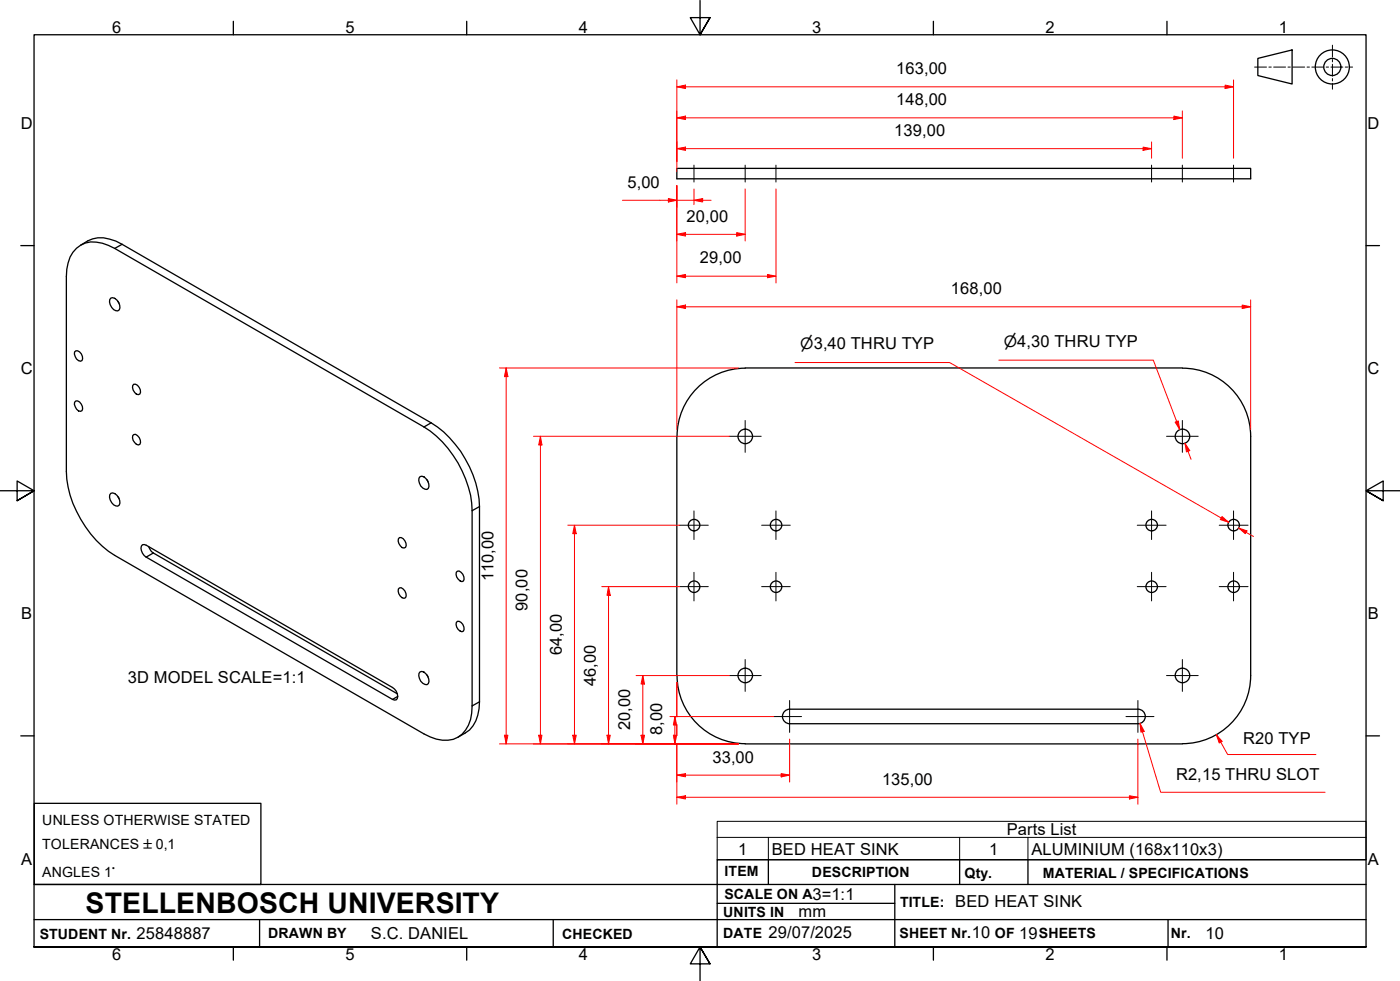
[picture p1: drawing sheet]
<svg xmlns="http://www.w3.org/2000/svg" width="410mm" height="287mm" viewBox="0 0 410 287" stroke-linecap="round" stroke-linejoin="round" font-family="sans-serif">
<!-- layer: Visible Edges(ISO) -->
<g fill="none" stroke="#000" stroke-width=".38">
<path d="M198.2 49.3h168v3h-168zM22.4 72.7a8.2 8.2 0 0 1 9.3-.9l1.9 .9 90.5 52.3a31.2 31.2 0 0 1 14.1 24.5v57.1a9.9 9.9 0 0 1-4.1 9.2 10.1 10.1 0 0 1-10-1l-90.5-52.2a31.8 31.8 0 0 1-14.2-24.5v-57.2a11.5 11.5 0 0 1 3-8.2zM23.6 71.8a9.4 9.4 0 0 1 10.3-1.2l92.3 53.2a31.5 31.5 0 0 1 14.2 24.5v57.1a10.2 10.2 0 0 1-6.3 10.4M32.4 87.3a2.48 2.48 0 0 1 2.5 3.4l-.4 .3a2.6 2.6 0 0 1-2.1-3.7zM34.5 88.2l.4 .6M21.8 103l.4-.3a2.05 2.05 0 0 1 1.8 2.9 1.48 1.48 0 0 1-2-1.2l-.2-.8zM22.2 117.4a2.1 2.1 0 0 1 1.8 2.8l-.4 .2a2.23 2.23 0 0 1-1.8-2.7zM39.2 112.5a2.1 2.1 0 0 1 1.8 2.8l-.5 .2a2.03 2.03 0 0 1-1.3-3zM218.2 107.7h128M218.2 107.8a20 20 0 0 0-20 19.9M346.2 107.8a20 20 0 0 1 20 19.9v70.1a20 20 0 0 1-20 19.9M39.2 127.2a2 2 0 0 1 1.9 2.4l-.1 .5a1.48 1.48 0 0 1-2-1.2l-.1-1.4z"/>
<path d="M123 139.5a1.81 1.81 0 0 1 2.2 1.3 1.72 1.72 0 0 1-.2 2.5 2.54 2.54 0 0 1-2-3.8zM198.2 127.7v70.1M32.4 144.4a2.48 2.48 0 0 1 2.5 3.4l-.4 .4a2.6 2.6 0 0 1-2.1-3.8zM34.5 145.3l.4 .6M41.7 159.5l1.1 .1 72.1 41.6a2.57 2.57 0 0 1 1.1 3.7l-1.1-.2-72.1-41.6a2.59 2.59 0 0 1-1.1-3.6zM43.5 160l.8 1.4 .6 .5 71.4 41.2M117 157.4a2.1 2.1 0 0 1 1.7 2.8l-.4 .2a2.03 2.03 0 0 1-1.3-3zM125 140.4l.3 .6M116.6 172.4l.4-.3a2 2 0 0 1 1.9 2.3l-.2 .6a1.48 1.48 0 0 1-1.9-1.2zM133.6 167.5l.3-.3a2 2 0 0 1 2 2.4l-.2 .5a1.52 1.52 0 0 1-2-1.2zM123 196.7a1.81 1.81 0 0 1 2.2 1.2 1.72 1.72 0 0 1-.2 2.5 2.54 2.54 0 0 1-2-3.7zM125 197.6l.3 .6"/>
<path d="M133.9 181.9a2.05 2.05 0 0 1 1.8 2.8 1.7 1.7 0 0 1-2.2-1.9l.1-.5zM198.2 197.7a20 20 0 0 0 20 20M218.2 217.8h128M231.2 207.6h102a2.13 2.13 0 0 1 2.1 2.1 2.13 2.13 0 0 1-2.1 2.2h-102M231.2 207.6a2.13 2.13 0 0 0-2.1 2.1 2.13 2.13 0 0 0 2.1 2.2"/>
<circle cx="218.2" cy="127.7" r="2.13"/>
<circle cx="346.2" cy="127.7" r="2.13"/>
<circle cx="203.2" cy="153.7" r="1.68"/>
<circle cx="227.2" cy="153.7" r="1.68"/>
<circle cx="337.2" cy="153.7" r="1.68"/>
<circle cx="361.2" cy="153.7" r="1.68"/>
<circle cx="203.2" cy="171.7" r="1.68"/>
<circle cx="227.2" cy="171.7" r="1.68"/>
<circle cx="337.2" cy="171.7" r="1.68"/>
<circle cx="361.2" cy="171.7" r="1.68"/>
<circle cx="218.2" cy="197.7" r="2.13"/>
<circle cx="346.2" cy="197.7" r="2.13"/>
</g>
<!-- layer: Visible Tangent Edges(ISO) -->
<path d="M35.8 71.5l-2.2 1.2M126.2 123.8l-2.1 1.2M140.4 148.3l-2.2 1.2M44.9 161.9l-2.1 1.2M116.5 203.8l-1.6 .9M140.4 205.4l-2.2 1.2" fill="none" stroke="#000" stroke-width=".38"/>
<!-- layer: Symbols(ISO) -->
<path d="M210 245.1v-4.7h190v4.7M210 245.1v6.6h190v-6.6M210 245.1h190M225 245.1v6.6M281 245.1v6.6M301 245.1v6.6" fill="none" stroke="#000" stroke-width=".29"/>
<!-- layer: Border_0 -->
<g fill="none" stroke="#000" stroke-width=".38">
<path d="M68.3 6.2v4M136.7 6.2v4M205 .1v10.1l-2.9-5h5.8l-2.9 5 2.9-5M273.3 6.2v4M341.7 6.2v4M6.1 71.9h3.9M400 71.9h3.9M0 143.7h10l-5-2.9v5.8l5-2.9-5 2.9M410 143.7h-10l5-2.9v5.8l-5-2.9 5 2.9M6.1 215.4h3.9M400 215.4h3.9M10 277.2v-267h390v267h-390h390"/>
<path d="M68.3 277.2v3.9M136.7 277.2v3.9M273.3 277.2v3.9M341.7 277.2v3.9M207.9 282.1l-2.9-4.9 2.9 4.9h-5.8l2.9-4.9v10"/>
</g>
<!-- layer: Sketch Geometry(ISO) -->
<g fill="none" stroke="#000" stroke-width=".38">
<path d="M368.3 17.1l10-2.5v10l-10-2.5zM10 235.2h66.4v23.7h-66.4zM10 258.9h390M225 251.7v7.2M262 258.9v18.3M281 251.7v7.2M301 251.7v7.2M400 251.7h-190v25.5M10 277.2h390M10 269.2h390M76 269.2v8M162 269.2v8"/>
<path d="M210 264.4h52M342 269.2v8"/>
<circle cx="390.1" cy="19.6" r="5"/>
<circle cx="390.1" cy="19.6" r="2.51"/>
</g>
<g fill="none" stroke="#000" stroke-width=".29">
<path d="M367.3 19.6h3.5M371.5 19.6h.7M372.9 19.6h3.5M377.1 19.6h.7M378.5 19.6h3.5M382.7 19.6h.7M384.1 19.6h3.5M388.3 19.6h.7M389.7 19.6h3.5M390.1 13.2v3.5M390.1 17.4v.7M390.1 18.8v3.5"/>
<path d="M393.9 19.6h.7M395.3 19.6h.7M390.1 23v.7M390.1 24.4v1.7"/>
</g>
<!-- layer: Centerline(ISO) -->
<path d="M203.2 48.3v5M218.2 48.3v5M227.2 48.3v5M337.2 48.3v5M346.2 48.3v5M361.2 48.3v5" fill="none" stroke="#000" stroke-width=".29"/>
<!-- layer: Center Mark(ISO) -->
<g fill="none" stroke="#000" stroke-width=".29">
<path d="M213.6 127.7h9.3M218.2 123.1v9.3M341.6 127.7h9.2M346.2 123.1v9.3M199 153.7h8.4M203.2 149.6v8.3M223 153.7h8.4M227.2 149.6v8.3M333 153.7h8.4M337.2 149.6v8.3M357 153.7h8.4M361.2 149.6v8.3"/>
<path d="M199 171.7h8.4M203.2 167.5v8.4M223 171.7h8.4M227.2 167.5v8.4M333 171.7h8.4M337.2 167.5v8.4M357 171.7h8.4M361.2 167.5v8.4M213.6 197.8h9.3M218.2 193.1v9.3M341.6 197.8h9.2M346.2 193.1v9.3"/>
<path d="M226.6 209.8h8.1M231.2 205.1v9.3M329.7 209.8h8.2M333.2 205.1v9.3"/>
</g>
<!-- layer: Dimensions(ISO) -->
<path d="M198.2 25.4h2.5" fill="none" stroke="#f00" stroke-width=".29"/>
<path d="M198.2 25.4l2.5-.5v1z" fill="#f00"/>
<path d="M198.2 25.4l2.5-.5v1zM358.7 25.4h2.5" fill="none" stroke="#f00" stroke-width=".29"/>
<path d="M358.7 24.9l2.5 .5-2.5 .5z" fill="#f00"/>
<path d="M198.2 23.4v23.9M200.7 25.4h158M343.7 34.5h2.5M358.7 24.9l2.5 .5-2.5 .5zM361.2 23.4v22.9" fill="none" stroke="#f00" stroke-width=".29"/>
<path d="M343.7 34l2.5 .5-2.5 .5z" fill="#f00"/>
<path d="M198.2 34.5h2.5M343.7 34l2.5 .5-2.5 .5z" fill="none" stroke="#f00" stroke-width=".29"/>
<path d="M198.2 34.5l2.5-.5v1z" fill="#f00"/>
<path d="M198.2 34.5l2.5-.5v1zM198.2 32.5v14.8M200.7 34.5h143M346.2 32.5v13.8M334.7 43.5h2.5" fill="none" stroke="#f00" stroke-width=".29"/>
<path d="M334.7 43.1l2.5 .4-2.5 .5z" fill="#f00"/>
<path d="M198.2 43.5h2.5M334.7 43.1l2.5 .4-2.5 .5z" fill="none" stroke="#f00" stroke-width=".29"/>
<path d="M198.2 43.5l2.5-.4v.9z" fill="#f00"/>
<path d="M198.2 43.5l2.5-.4v.9zM198.2 41.5v8.8M200.7 43.5h134M337.2 41.5v4.8M224.7 80.8h2.5" fill="none" stroke="#f00" stroke-width=".29"/>
<path d="M224.7 80.3l2.5 .5-2.5 .5z" fill="#f00"/>
<path d="M198.2 80.8h2.5M224.7 80.3l2.5 .5-2.5 .5z" fill="none" stroke="#f00" stroke-width=".29"/>
<path d="M198.2 80.8l2.5-.5v1z" fill="#f00"/>
<path d="M198.2 54.3v28.5M227.2 55.3v27.5M215.7 68.6h2.5M198.2 80.8l2.5-.5v1zM200.7 80.8h24" fill="none" stroke="#f00" stroke-width=".29"/>
<path d="M215.7 68.1l2.5 .5-2.5 .5z" fill="#f00"/>
<path d="M198.2 68.6h2.5M215.7 68.1l2.5 .5-2.5 .5z" fill="none" stroke="#f00" stroke-width=".29"/>
<path d="M198.2 68.6l2.5-.5v1z" fill="#f00"/>
<path d="M198.2 54.3v16.3M203.2 58.6h2.5M218.2 55.3v15.3M198.2 68.6l2.5-.5v1zM200.7 68.6h15" fill="none" stroke="#f00" stroke-width=".29"/>
<path d="M203.2 58.6l2.5-.5v1z" fill="#f00"/>
<path d="M195.7 58.6h2.5M203.2 58.6l2.5-.5v1z" fill="none" stroke="#f00" stroke-width=".29"/>
<path d="M195.7 58.1l2.5 .5-2.5 .5z" fill="#f00"/>
<path d="M182.2 58.6h13.5M195.7 58.1l2.5 .5-2.5 .5zM198.2 58.6h5M198.2 54.3v6.3M203.2 55.3v4.6M205.7 58.6h2.5M363.7 89.8h2.5" fill="none" stroke="#f00" stroke-width=".29"/>
<path d="M363.7 89.3l2.5 .5-2.5 .5z" fill="#f00"/>
<path d="M198.2 89.8h2.5M363.7 89.3l2.5 .5-2.5 .5z" fill="none" stroke="#f00" stroke-width=".29"/>
<path d="M198.2 89.8l2.5-.5v1z" fill="#f00"/>
<path d="M198.2 89.8l2.5-.5v1zM198.2 87.8v37.9M200.7 89.8h163M366.2 87.8v37.9M148.2 215.2v2.6" fill="none" stroke="#f00" stroke-width=".29"/>
<path d="M147.7 215.2h1l-.5 2.6z" fill="#f00"/>
<path d="M148.2 107.7v2.6M147.7 215.2h1l-.5 2.6z" fill="none" stroke="#f00" stroke-width=".29"/>
<path d="M148.2 107.7l.5 2.6h-1z" fill="#f00"/>
<path d="M146.2 107.7h70M148.2 107.7l.5 2.6h-1zM148.2 110.3v104.9M158.2 127.7v2.6M146.2 217.8h70" fill="none" stroke="#f00" stroke-width=".29"/>
<path d="M158.2 127.7l.5 2.6h-1z" fill="#f00"/>
<path d="M158.2 127.7l.5 2.6h-1zM158.2 215.2v2.6" fill="none" stroke="#f00" stroke-width=".29"/>
<path d="M157.7 215.2h1l-.5 2.6z" fill="#f00"/>
<path d="M156.2 127.7h57.4M158.2 130.3v84.9M168.2 153.7v2.5M156.2 217.8h60M157.7 215.2h1l-.5 2.6z" fill="none" stroke="#f00" stroke-width=".29"/>
<path d="M168.2 153.7l.5 2.5h-1z" fill="#f00"/>
<path d="M168.2 153.7l.5 2.5h-1zM168.2 215.2v2.6" fill="none" stroke="#f00" stroke-width=".29"/>
<path d="M167.7 215.2h1l-.5 2.6z" fill="#f00"/>
<path d="M166.2 153.7h32.8M168.2 156.2v59M178.2 171.7v2.6M166.2 217.8h50M167.7 215.2h1l-.5 2.6z" fill="none" stroke="#f00" stroke-width=".29"/>
<path d="M178.2 171.7l.5 2.6h-1z" fill="#f00"/>
<path d="M178.2 171.7l.5 2.6h-1zM178.2 215.2v2.6" fill="none" stroke="#f00" stroke-width=".29"/>
<path d="M177.7 215.2h1l-.5 2.6z" fill="#f00"/>
<path d="M176.2 171.7h22.8M178.2 174.3v40.9M176.2 217.8h40M177.7 215.2h1l-.5 2.6zM188.2 215.2v2.6" fill="none" stroke="#f00" stroke-width=".29"/>
<path d="M187.7 215.2h1l-.5 2.6z" fill="#f00"/>
<path d="M188.2 197.8v2.4M187.7 215.2h1l-.5 2.6z" fill="none" stroke="#f00" stroke-width=".29"/>
<path d="M188.2 197.8l.5 2.4h-1z" fill="#f00"/>
<path d="M186.2 197.8h27.4M188.2 197.8l.5 2.4h-1zM186.2 217.8h30M188.2 200.2v15M197.6 209.8v2.4" fill="none" stroke="#f00" stroke-width=".29"/>
<path d="M197.6 209.8l.5 2.4h-.9z" fill="#f00"/>
<path d="M197.6 209.8l.5 2.4h-.9zM197.6 215.2v2.6" fill="none" stroke="#f00" stroke-width=".29"/>
<path d="M197.2 215.2h.9l-.5 2.6z" fill="#f00"/>
<path d="M195.6 217.8h20.6M196.2 209.8h30.4M197.2 215.2h.9l-.5 2.6zM197.6 212.2v3M198.2 226.9h2.5" fill="none" stroke="#f00" stroke-width=".29"/>
<path d="M198.2 226.9l2.5-.4v.9z" fill="#f00"/>
<path d="M198.2 226.9l2.5-.4v.9zM228.7 226.9h2.5" fill="none" stroke="#f00" stroke-width=".29"/>
<path d="M228.7 226.5l2.5 .4-2.5 .5z" fill="#f00"/>
<path d="M198.2 199.7v10.1M198.2 212.1v3.2M198.2 217.6v11.3M231.2 216.4v12.5M198.2 233.4h2.5M200.7 226.9h28M228.7 226.5l2.5 .4-2.5 .5z" fill="none" stroke="#f00" stroke-width=".29"/>
<path d="M198.2 233.4l2.5-.5v1z" fill="#f00"/>
<path d="M198.2 233.4l2.5-.5v1zM330.7 233.4h2.5" fill="none" stroke="#f00" stroke-width=".29"/>
<path d="M330.7 232.9l2.5 .5-2.5 .5z" fill="#f00"/>
<path d="M198.2 199.7v10.1M198.2 212.1v3.2M198.2 217.6v17.8M333.2 216.4v19M333.8 211.8l.7 2.4M200.7 233.4h130M330.7 232.9l2.5 .5-2.5 .5z" fill="none" stroke="#f00" stroke-width=".29"/>
<path d="M333.8 211.8l1.2 2.3-.9 .2z" fill="#f00"/>
<path d="M333.8 211.8l1.2 2.3-.9 .2zM334.5 214.2l5.4 17.7h48.1M356.2 215.1l1.2 2.1" fill="none" stroke="#f00" stroke-width=".29"/>
<path d="M356.2 215.1l1.6 1.9-.8 .5z" fill="#f00"/>
<path d="M344.6 123.4l.8 2.3M356.2 215.1l1.6 1.9-.8 .5zM357.4 217.2l2.1 3.7h25.8" fill="none" stroke="#f00" stroke-width=".29"/>
<path d="M344.1 123.6l.9-.4 .4 2.5z" fill="#f00"/>
<path d="M344.1 123.6l.9-.4 .4 2.5zM347 129.7l.9 2.4" fill="none" stroke="#f00" stroke-width=".29"/>
<path d="M347 129.7l1.4 2.2-1 .4z" fill="#f00"/>
<path d="M292.5 105.4h45.2l7.7 20.3M347 129.7l1.4 2.2-1 .4zM347.9 132.1l.8 2.3M362.7 154.6l2.2 1.2" fill="none" stroke="#f00" stroke-width=".29"/>
<path d="M362.7 154.6l2.4 .8-.5 .8z" fill="#f00"/>
<path d="M357.6 151.7l2.1 1.2M362.7 154.6l2.4 .8-.5 .8z" fill="none" stroke="#f00" stroke-width=".29"/>
<path d="M357.8 151.2l1.9 1.7-2.4-.8z" fill="#f00"/>
<path d="M232.8 106.1h45.3l81.6 46.8M357.8 151.2l1.9 1.7-2.4-.8zM364.9 155.8l2.1 1.2" fill="none" stroke="#f00" stroke-width=".29"/>
<text font-size="8.3" x="25.1" y="267.2">STELLENBOSCH UNIVERSITY</text>
<g font-size="4.8">
<text x="32.8" y="9.7">6</text>
<text x="101.2" y="9.7">5</text>
<text x="169.5" y="9.7">4</text>
<text x="237.8" y="9.7">3</text>
<text x="306.1" y="9.7">2</text>
<text x="374.5" y="9.7">1</text>
<text x="262.4" y="21.7">163,00</text>
<text x="262.4" y="30.8">148,00</text>
<text x="6.1" y="37.8">D</text>
<text x="261.8" y="39.8">139,00</text>
<text x="400.4" y="37.8">D</text>
<text x="183.7" y="54.9">5,00</text>
<text x="201" y="64.9">20,00</text>
<text x="204.9" y="77.1">29,00</text>
<text x="278.4" y="86.1">168,00</text>
<text x="6.1" y="109.6">C</text>
<text x="400.4" y="109.6">C</text>
<text x="144.5" y="170.2" transform="rotate(-90 144.5 170.2)">110,00</text>
<text x="154.5" y="178.8" transform="rotate(-90 154.5 178.8)">90,00</text>
<text x="6.2" y="181.3">B</text>
<text x="400.5" y="181.3">B</text>
<text x="164.5" y="191.8" transform="rotate(-90 164.5 191.8)">64,00</text>
<text x="37.5" y="200">3D MODEL SCALE=1:1</text>
<text x="174.5" y="200.9" transform="rotate(-90 174.5 200.9)">46,00</text>
<text x="184.5" y="213.8" transform="rotate(-90 184.5 213.8)">20,00</text>
<text x="193.9" y="215.2" transform="rotate(-90 193.9 215.2)">8,00</text>
<text x="364" y="217.8">R20 TYP</text>
<text x="208.6" y="223.2">33,00</text>
<text x="258.3" y="229.7">135,00</text>
<text x="344.4" y="228.2">R2,15 THRU SLOT</text>
<text x="294.8" y="244.5">Parts List</text>
<text x="216.2" y="250.1">1</text>
<text x="226" y="250.2">BED HEAT SINK</text>
<text x="289.6" y="250.1">1</text>
<text x="302" y="250.2">ALUMINIUM (168x110x3)</text>
<text x="6.2" y="253.1">A</text>
<text x="400.5" y="253.1">A</text>
<text x="237.9" y="263.3">3=1:1</text>
<text x="233.8" y="268.4">mm</text>
<text x="279.7" y="265.6">BED HEAT SINK</text>
<text x="40" y="274.9">25848887</text>
<text x="108.6" y="274.8">S.C. DANIEL</text>
<text x="225" y="274.7">29/07/2025</text>
<text x="284.5" y="274.7">10</text>
<text x="298.4" y="274.9">19</text>
<text x="352.9" y="274.8">10</text>
<text x="32.8" y="281.1">6</text>
<text x="101.2" y="281.1">5</text>
<text x="169.5" y="281.1">4</text>
<text x="237.8" y="281.1">3</text>
<text x="306.1" y="281.1">2</text>
<text x="374.5" y="281.1">1</text>
</g>
<g font-size="4.6">
<text x="293.9" y="101.6">⌀4,30 THRU TYP</text>
<text x="234.3" y="102.2">⌀3,40 THRU TYP</text>
</g>
<g font-size="4.1">
<text x="12.4" y="241.6">UNLESS OTHERWISE STATED</text>
<text x="12.4" y="248.5">TOLERANCES ±0,1</text>
<text x="12.4" y="256.6">ANGLES 1°</text>
<text x="212.2" y="256.5">ITEM</text>
<text x="237.7" y="256.7">DESCRIPTION</text>
<text x="282.4" y="256.9">Qty.</text>
<text x="305.4" y="256.9">MATERIAL / SPECIFICATIONS</text>
<text x="212.1" y="263">SCALE ON A</text>
<text x="211.8" y="268.4">UNITS IN</text>
<text x="263.5" y="265.6">TITLE:</text>
<text x="11.6" y="274.8">STUDENT Nr.</text>
<text x="78.5" y="274.6">DRAWN BY</text>
<text x="164.6" y="274.8">CHECKED</text>
<text x="211.8" y="274.6">DATE</text>
<text x="263.4" y="274.6">SHEET Nr.</text>
<text x="291.3" y="274.6">OF</text>
<text x="304.2" y="274.6">SHEETS</text>
<text x="342.8" y="274.5">Nr.</text>
</g>
</svg>
